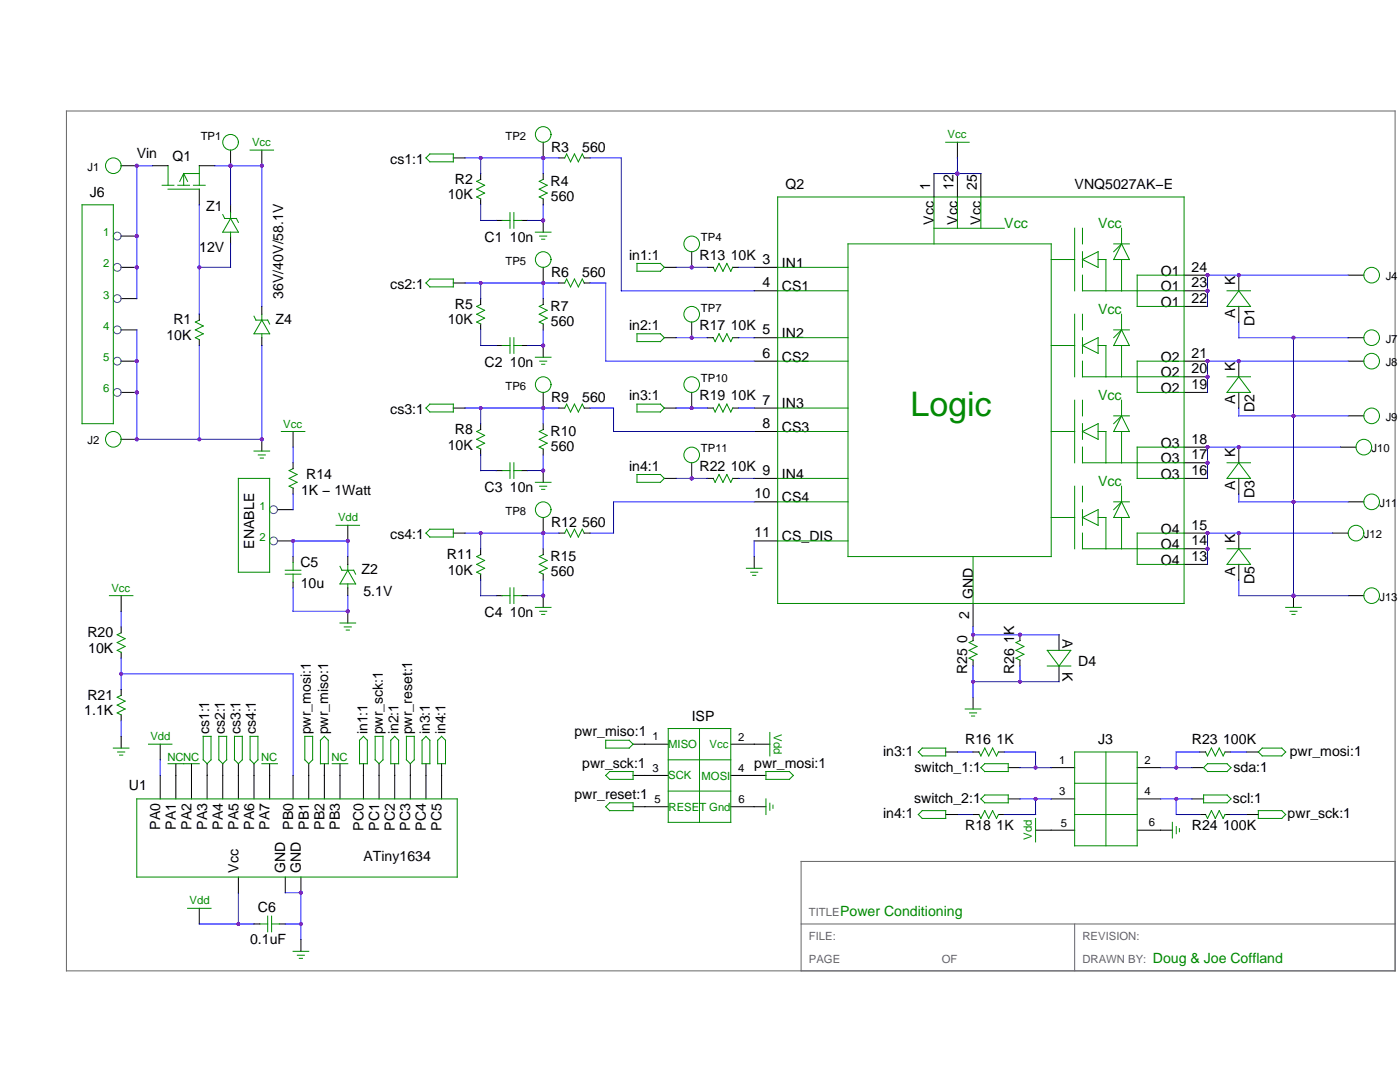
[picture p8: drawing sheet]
<svg xmlns="http://www.w3.org/2000/svg" width="279mm" height="216mm" viewBox="0 0 279 216" stroke-linecap="round" stroke-linejoin="round" font-family="sans-serif">
<path d="M13.3 22.1h265.1v171.6h-265.1zM278.4 171.9h-118.5v21.8M159.9 184.4h118.5M214.5 184.4v9.3" fill="none" stroke="#666" stroke-width=".2"/>
<path d="M24.2 33.1h3.1" fill="none" stroke="#000" stroke-width=".2"/>
<circle cx="22.6" cy="33.1" r="1.56" fill="none" stroke="#008b00" stroke-width=".2"/>
<circle cx="27.3" cy="33.1" r=".39" fill="#a020f0"/>
<path d="M24.2 87.7h3.1" fill="none" stroke="#000" stroke-width=".2"/>
<circle cx="22.6" cy="87.7" r="1.56" fill="none" stroke="#008b00" stroke-width=".2"/>
<circle cx="27.3" cy="87.7" r=".39" fill="#a020f0"/>
<g fill="none" stroke="#008b00" stroke-width=".2">
<path d="M32.4 37h2.3M33.5 33.1v3.9M33.5 37.7h6.3M35.5 37h2.3M36.7 34.6l.7 1.6M36.7 34.6l-.8 1.6M36.7 34.6v2.4M36.7 34.6h3.1M38.6 37h2.3M39.8 33.1v3.9M16.4 40.9h6.2v43.6h-6.2zM44.5 42.8l.3 .8h2.4l.4 .8"/>
<path d="M46 43.6l1.6 2.7h-3.1zM46 42.4v1.2M46 46.3v.8M39.8 63.9l-.8 .4 1.6 .7-1.6 .8 1.6 .8-1.6 .8 .8 .4"/>
</g>
<g fill="none" stroke="#000" stroke-width=".2">
<path d="M30.4 33.1h3.1M39.8 37.7v3.2M39.8 33.1h3.1M24.2 47.1h3.1M24.2 53.3h3.1M24.2 59.6h3.1M46 40.9v1.5M46 47.1v1.6M24.2 65.8h3.1M24.2 72.1h3.1M24.2 78.3h3.1M39.8 62.7v1.2"/>
<path d="M39.8 67.8v1.1"/>
</g>
<path d="M27.3 33.1h3.1M46 33.1v7.8M39.8 40.9v21.8M46 48.7v4.6h-6.2M39.8 68.9v18.8" fill="none" stroke="#00f" stroke-width=".2"/>
<g fill="none" stroke="#008b8b" stroke-width=".2">
<circle cx="23.4" cy="53.3" r=".78"/>
<circle cx="23.4" cy="47.1" r=".78"/>
<circle cx="23.4" cy="59.6" r=".78"/>
<circle cx="23.4" cy="72.1" r=".78"/>
<circle cx="23.4" cy="65.8" r=".78"/>
<circle cx="23.4" cy="78.3" r=".78"/>
</g>
<g fill="#a020f0">
<circle cx="27.3" cy="47.1" r=".39"/>
<circle cx="27.3" cy="53.3" r=".39"/>
<circle cx="27.3" cy="72.1" r=".39"/>
<circle cx="27.3" cy="78.3" r=".39"/>
</g>
<path d="M27.3 33.1v26.5M42.9 33.1h9.4M27.3 65.8v21.9" fill="none" stroke="#00f" stroke-width=".2"/>
<g fill="none" stroke="#008b00" stroke-width=".2">
<path d="M155.2 39.3h81.1v81.1h-81.1zM186.4 39.3v9.4M191.1 39.3v6.2M195.8 39.3v6.2M155.2 58h14M155.2 53.3h14M169.2 48.7h40.6v62.4h-40.6zM186.4 45.5h14M209.8 51.8h4.7M214.5 45.5v12.5M216 45.5v3.2M216 50.2v3.1"/>
<path d="M216 54.9v3.1h20.3M216 51.8l3.1-1.6v3.1zM219.1 51.8h1.6v6.2M222.3 48.7h3.1M223.8 48.7l1.6 3.1h-3.1zM223.8 48.7l-1.5 1.5M223.8 45.5v3.2M223.8 51.8v6.2M236.3 54.9h-9.4v6.2h9.4M155.2 72.1h14M155.2 67.4h14M209.8 68.9h4.7"/>
<path d="M214.5 62.7v12.5M214.5 79.9v12.4M216 62.7v3.1M216 67.4v3.1M216 72.1v3.1h20.3M216 79.9v3.1M216 68.9l3.1-1.5v3.1zM219.1 68.9h1.6v6.3M222.3 65.8h3.1M223.8 62.7v3.1M223.8 68.9v6.3M223.8 79.9v3.1"/>
<path d="M223.8 65.8l1.6 3.1h-3.1zM223.8 65.8l-1.5 1.6M236.3 72.1h-9.4v6.2h9.4M155.2 86.1h14M155.2 95.5h14M155.2 81.4h14M209.8 86.1h4.7M214.5 97v12.5M216 84.5v3.2M216 89.2v3.1h20.3M216 97v3.1M216 86.1l3.1-1.6v3.2z"/>
<path d="M219.1 86.1h1.6v6.2M222.3 83h3.1M223.8 86.1v6.2M223.8 97v3.1M223.8 83l1.6 3.1h-3.1zM223.8 83l-1.5 1.5M236.3 89.2h-9.4v6.3h9.4M155.2 100.1h14M155.2 107.9h14M194.2 111.1v9.3M209.8 103.3h4.7M216 101.7v3.1"/>
<path d="M216 106.4v3.1h20.3M216 103.3l3.1-1.6v3.1zM219.1 103.3h1.6v6.2M222.3 100.1h3.1M223.8 103.3v6.2M223.8 100.1l1.6 3.2h-3.1zM223.8 100.1l-1.5 1.6M236.3 106.4h-9.4v6.2h9.4"/>
</g>
<g fill="none" stroke="#000" stroke-width=".2">
<path d="M186.4 34.6v4.7M191.1 34.6v4.7M195.8 34.6v4.7M150.5 58h4.7M150.5 53.3h4.7M236.3 58h4.7M236.3 54.9h4.7M150.5 72.1h4.7M150.5 67.4h4.7M236.3 61.1h4.7M236.3 78.3h4.7M236.3 75.2h4.7"/>
<path d="M236.3 72.1h4.7M150.5 95.5h4.7M150.5 81.4h4.7M150.5 86.1h4.7M236.3 95.5h4.7M236.3 92.3h4.7M236.3 89.2h4.7M150.5 100.1h4.7M150.5 107.9h4.7M236.3 112.6h4.7M236.3 109.5h4.7M236.3 106.4h4.7"/>
<path d="M194.2 120.4v4.7"/>
</g>
<g fill="#a020f0">
<circle cx="241" cy="109.5" r=".39"/>
<circle cx="241" cy="106.4" r=".39"/>
<circle cx="241" cy="92.3" r=".39"/>
<circle cx="241" cy="89.2" r=".39"/>
<circle cx="241" cy="75.2" r=".39"/>
<circle cx="241" cy="72.1" r=".39"/>
<circle cx="241" cy="58" r=".39"/>
<circle cx="241" cy="54.9" r=".39"/>
<circle cx="191.1" cy="34.6" r=".39"/>
</g>
<path d="M50.7 63.1l.4 .8h2.3l.4 .8M52.3 63.9l1.5 2.7h-3.1zM52.3 62.7v1.2M52.3 66.6v.8M50.7 90h3.1M51.6 90.8h1.4M51.9 91.4h.7" fill="none" stroke="#008b00" stroke-width=".2"/>
<path d="M52.3 61.1v1.6M52.3 67.4v1.5M52.3 87.7v2.3" fill="none" stroke="#000" stroke-width=".2"/>
<path d="M52.3 33.1v28" fill="none" stroke="#00f" stroke-width=".2"/>
<circle cx="52.3" cy="87.7" r=".39" fill="#a020f0"/>
<path d="M92.8 31.5h18.7M95.9 31.5v3.1M134.9 53.3h6.3M147.4 53.3h3.1M52.3 68.9v18.8M134.9 67.4h6.3M147.4 67.4h3.1M134.9 95.5h6.3M134.9 81.4h6.3M147.4 95.5h3.1M147.4 81.4h3.1" fill="none" stroke="#00f" stroke-width=".2"/>
<g fill="none" stroke="#008b00" stroke-width=".2">
<path d="M95.9 35.8l-.8 .4 1.6 .8-1.6 .7 1.6 .8-1.6 .8 .8 .4M108.4 35.8l-.8 .4 1.6 .8-1.6 .7 1.6 .8-1.6 .8 .8 .4M112.7 31.5l.4-.8 .8 1.6 .7-1.6 .8 1.6 .8-1.6 .4 .8M142.3 53.3l.4 .8 .8-1.5 .8 1.5 .8-1.5 .7 1.5 .4-.8M142.3 67.4l.4 .8 .8-1.6 .8 1.6 .8-1.6 .7 1.6 .4-.8M142.3 81.4l.4 .8 .8-1.6 .8 1.6 .8-1.6 .7 1.6 .4-.8M142.3 95.5l.4 .7 .8-1.5 .8 1.5 .8-1.5 .7 1.5 .4-.7"/>
<circle cx="46" cy="28.4" r="1.56"/>
</g>
<g fill="none" stroke="#000" stroke-width=".2">
<path d="M46 29.9v3.2M95.9 34.6v1.2M95.9 39.7v1.2M108.4 34.6v1.2M108.4 39.7v1.2M111.5 31.5h1.2M116.6 31.5h1.2M141.2 53.3h1.1M146.2 53.3h1.2M141.2 67.4h1.1M146.2 67.4h1.2M141.2 81.4h1.1"/>
<path d="M141.2 95.5h1.1M146.2 81.4h1.2M146.2 95.5h1.2"/>
</g>
<circle cx="46" cy="33.1" r=".39" fill="#a020f0"/>
<path d="M49.9 29.9h4.7M58.5 93.5l-.8 .4 1.6 .8-1.6 .8 1.6 .7-1.6 .8 .8 .4M67.9 113l.3 .8h2.4l.4 .8M69.4 113.8l1.6 2.7h-3.1zM69.4 112.6v1.2M69.4 116.5v.8M24.2 126.3l-.8 .4 1.6 .7-1.6 .8 1.6 .8-1.6 .8 .8 .4M24.2 138.7l-.8 .4 1.6 .8-1.6 .8 1.6 .8-1.6 .8 .8 .3" fill="none" stroke="#008b00" stroke-width=".2"/>
<path d="M52.3 29.9v3.2M58.5 92.3v1.2M58.5 97.4v1.2M69.4 111.1v1.5M69.4 117.3v1.6M24.2 125.1v1.2M24.2 130.2v1.1M24.2 137.6v1.1M24.2 142.6v1.2" fill="none" stroke="#000" stroke-width=".2"/>
<path d="M69.4 107.9v3.2M69.4 118.9v3.1M24.2 134.5h34.3v20.2M24.2 143.8v3.1" fill="none" stroke="#00f" stroke-width=".2"/>
<circle cx="52.3" cy="33.1" r=".39" fill="#a020f0"/>
<path d="M69.4 104.8v3.1" fill="none" stroke="#000" stroke-width=".2"/>
<path d="M67.1 104.8h4.7" fill="none" stroke="#008b00" stroke-width=".2"/>
<circle cx="69.4" cy="107.9" r=".39" fill="#a020f0"/>
<path d="M138 50.2v3.1M58.5 86.1v3.1M58.5 111.1v1.1M58.5 116.1v1.2M32 148.5v3.1M39.8 181.2v3.2" fill="none" stroke="#000" stroke-width=".2"/>
<g fill="none" stroke="#008b00" stroke-width=".2">
<path d="M56.2 86.1h4.6M56.9 114.6h3.2M56.9 113.8h3.2M58.5 112.2v1.6M58.5 114.6v1.5M29.6 148.5h4.7M37.4 181.2h4.7"/>
<circle cx="138" cy="48.7" r="1.56"/>
</g>
<path d="M58.5 117.3v4.7h10.9M69.4 107.9h-10.9v3.2M24.2 122v3.1M24.2 131.3v6.3M47.6 178.1v6.3M39.8 184.4h10.9" fill="none" stroke="#00f" stroke-width=".2"/>
<circle cx="138" cy="53.3" r=".39" fill="#a020f0"/>
<path d="M108.4 28.4v3.1" fill="none" stroke="#000" stroke-width=".2"/>
<circle cx="108.4" cy="26.8" r="1.56" fill="none" stroke="#008b00" stroke-width=".2"/>
<circle cx="108.4" cy="31.5" r=".39" fill="#a020f0"/>
<path d="M138 64.3v3.1" fill="none" stroke="#000" stroke-width=".2"/>
<circle cx="138" cy="62.7" r="1.56" fill="none" stroke="#008b00" stroke-width=".2"/>
<circle cx="138" cy="67.4" r=".39" fill="#a020f0"/>
<path d="M138 78.3v3.1" fill="none" stroke="#000" stroke-width=".2"/>
<circle cx="138" cy="76.7" r="1.56" fill="none" stroke="#008b00" stroke-width=".2"/>
<circle cx="138" cy="81.4" r=".39" fill="#a020f0"/>
<path d="M138 92.3v3.2" fill="none" stroke="#000" stroke-width=".2"/>
<circle cx="138" cy="90.8" r="1.56" fill="none" stroke="#008b00" stroke-width=".2"/>
<circle cx="138" cy="95.5" r=".39" fill="#a020f0"/>
<path d="M269.1 54.9h3.1M269.1 67.4h3.1M269.1 72.1h3.1M267.5 89.2h3.1M269.1 83h3.1M258.1 118.9v2.3M265.9 106.4h3.2M269.1 118.9h3.1M269.1 100.1h3.1" fill="none" stroke="#000" stroke-width=".2"/>
<g fill="none" stroke="#008b00" stroke-width=".2">
<path d="M256.6 121.2h3.1M257.4 122h1.4M257.8 122.6h.7"/>
<circle cx="273.7" cy="54.9" r="1.56"/>
<circle cx="273.7" cy="67.4" r="1.56"/>
<circle cx="273.7" cy="72.1" r="1.56"/>
<circle cx="272.2" cy="89.2" r="1.56"/>
<circle cx="273.7" cy="83" r="1.56"/>
<circle cx="270.6" cy="106.4" r="1.56"/>
<circle cx="273.7" cy="118.9" r="1.56"/>
<circle cx="273.7" cy="100.1" r="1.56"/>
</g>
<path d="M269.1 54.9h-28.1v6.2M269.1 72.1h-28.1v6.2M267.5 89.2h-26.5v6.3M265.9 106.4h-24.9v6.2" fill="none" stroke="#00f" stroke-width=".2"/>
<circle cx="258.1" cy="118.9" r=".39" fill="#a020f0"/>
<path d="M27.3 87.7h25" fill="none" stroke="#00f" stroke-width=".2"/>
<g fill="none" stroke="#000" stroke-width=".2">
<path d="M32 154.7v4.7M35.1 154.7v4.7M38.2 154.7v4.7M41.3 154.7v4.7M44.5 154.7v4.7M47.6 154.7v4.7M50.7 154.7v4.7M53.8 154.7v4.7M58.5 154.7v4.7M61.6 154.7v4.7M64.7 154.7v4.7M67.9 154.7v4.7"/>
<path d="M72.5 154.7v4.7M75.7 154.7v4.7M78.8 154.7v4.7M81.9 154.7v4.7M85 154.7v4.7M88.1 154.7v4.7M47.6 175v3.1M56.9 175v3.1M60.1 175v3.1"/>
</g>
<path d="M27.3 159.4h63.9v15.6h-63.9z" fill="none" stroke="#008b00" stroke-width=".2"/>
<circle cx="60.1" cy="178.1" r=".39" fill="#a020f0"/>
<path d="M56.9 178.1h3.2v9.4M56.9 184.4h3.2" fill="none" stroke="#00f" stroke-width=".2"/>
<g fill="none" stroke="#000" stroke-width=".2">
<path d="M69.4 122v2.3M194.2 139.1v2.4M61.6 152.4v2.3M64.7 152.4v2.3M75.7 152.4v2.3M81.9 152.4v2.3M126.3 148.5h7.1M126.3 154.7h7.1M145.8 148.5h7.8M145.8 154.7h7.1M126.3 161h7.1M145.8 161h7.1"/>
<path d="M50.7 184.4h1.2M55.8 184.4h1.1M60.1 187.5v2.3"/>
</g>
<g fill="none" stroke="#008b00" stroke-width=".2">
<path d="M67.9 124.3h3.1M68.7 125.1h1.4M69.1 125.7h.6M60.8 146.9h1.6v4.7l-.8 .8-.8-.8zM64.7 146.9l.8 .8v4.7h-1.5v-4.7zM74.9 146.9h1.5v4.7l-.7 .8-.8-.8zM81.1 146.9h1.6v4.7l-.8 .8-.8-.8zM120.9 147.7h4.7l.7 .8-.7 .8h-4.7zM121.7 154h4.6v1.5h-4.6l-.8-.8zM133.4 151.6h12.4M133.4 157.9h12.4M133.4 145.4h12.4v18.7h-12.4z"/>
<path d="M139.6 145.4v18.7M152.9 154h4.6l.8 .7-.8 .8h-4.6zM152.9 159.4v3.1M153.6 146.2v4.6M192.6 141.5h3.2M193.5 142.3h1.4M193.9 142.9h.6M120.9 161l.8-.8h4.6v1.6h-4.6zM153.6 160.3v1.4M154.3 160.7v.6M51.9 184.4h1.5M53.4 182.8v3.1"/>
<path d="M54.2 182.8v3.1M54.2 184.4h1.6M58.5 189.8h3.1M59.4 190.6h1.4M59.7 191.2h.7"/>
</g>
<circle cx="69.4" cy="122" r=".39" fill="#a020f0"/>
<path d="M55.4 101.7h3.1M55.4 107.9h3.1M24.2 146.9v2.4" fill="none" stroke="#000" stroke-width=".2"/>
<path d="M47.6 95.5h6.2v18.7h-6.2zM22.6 149.3h3.1M23.5 150.1h1.4M23.9 150.7h.6" fill="none" stroke="#008b00" stroke-width=".2"/>
<g fill="none" stroke="#008b8b" stroke-width=".2">
<circle cx="54.6" cy="101.7" r=".78"/>
<circle cx="54.6" cy="107.9" r=".78"/>
</g>
<circle cx="58.5" cy="107.9" r=".39" fill="#a020f0"/>
<path d="M95.9 40.9v3.1M58.5 98.6v3.1M150.5 107.9v3.2M32 151.6v3.1" fill="none" stroke="#00f" stroke-width=".2"/>
<g fill="none" stroke="#000" stroke-width=".2">
<path d="M108.4 44v2.3M132.6 53.3h2.3M24.2 118.9v3.1M150.5 111.1v2.3M35.1 152.4v2.3M38.2 152.4v2.3M41.3 152.4v2.3M44.5 152.4v2.3M47.6 152.4v2.3M50.7 152.4v2.3M53.8 152.4v2.3M67.9 152.4v2.3"/>
<path d="M72.5 152.4v2.3M78.8 152.4v2.3M85 152.4v2.3M88.1 152.4v2.3M201.2 153.2h2.4M201.2 159.4h2.4M209.8 153.2h4.7M209.8 159.4h4.7M226.9 153.2h4.7M226.9 159.4h4.7M237.9 153.2h2.3M237.9 159.4h2.3"/>
<path d="M206.7 165.6h7.8M226.9 165.6h7.1"/>
</g>
<g fill="none" stroke="#008b00" stroke-width=".2">
<path d="M106.8 46.3h3.2M107.7 47.1h1.4M108.1 47.7h.6M127.1 52.6h4.7l.8 .7-.8 .8h-4.7zM21.8 118.9h4.7M149 113.4h3.1M149.8 114.2h1.4M150.2 114.8h.6M33.5 152.4h6.3M40.6 146.9h1.5v4.7l-.8 .8-.7-.8zM43.7 146.9h1.5v4.7l-.7 .8-.8-.8zM46.8 146.9h1.6v4.7l-.8 .8-.8-.8z"/>
<path d="M49.9 146.9h1.6v4.7l-.8 .8-.8-.8zM52.3 152.4h3.1M66.3 152.4h3.1M72.5 146.9l.8 .8v4.7h-1.5v-4.7zM78.8 146.9l.7 .8v4.7h-1.5v-4.7zM85 146.9l.8 .8v4.7h-1.6v-4.7zM88.1 146.9l.8 .8v4.7h-1.6v-4.7zM196.5 152.4h4.7v1.6h-4.7l-.7-.8zM196.5 158.6h4.7v1.6h-4.7l-.7-.8zM214.5 156.3h12.4M214.5 150.1h12.4v18.7h-12.4zM220.7 150.1v18.7"/>
<path d="M240.2 158.6h4.7l.8 .8-.8 .8h-4.7zM241 152.4h3.9l.8 .8-.8 .8h-3.9l-.8-.8zM206.7 163.3v4.7M214.5 162.5h12.4M234 164.1v3.1M234.7 164.9v1.5M235.4 165.3v.7"/>
</g>
<circle cx="108.4" cy="44" r=".39" fill="#a020f0"/>
<g fill="none" stroke="#000" stroke-width=".2">
<path d="M90.5 31.5h2.3M191.1 28.4v3.1M95.9 59.6v1.2M99 44h1.2M104.1 44h1.2M108.4 53.3v3.2M108.4 59.6v1.2M111.5 56.5h1.2M116.6 56.5h1.2M95.9 64.7v1.1M108.4 64.7v1.1M132.6 67.4h2.3"/>
<path d="M132.6 81.4h2.3M132.6 95.5h2.3"/>
</g>
<g fill="none" stroke="#008b00" stroke-width=".2">
<path d="M85.8 30.7h4.7v1.6h-4.7l-.8-.8zM188.7 28.4h4.7M100.2 44h1.6M101.8 42.4v3.1M102.6 42.4v3.1M102.6 44h1.5M112.7 56.5l.4-.8 .8 1.5 .7-1.5 .8 1.5 .8-1.5 .4 .8M95.9 60.8l-.8 .3 1.6 .8-1.6 .8 1.6 .8-1.6 .8 .8 .4M108.4 60.8l-.8 .3 1.6 .8-1.6 .8 1.6 .8-1.6 .8 .8 .4M127.1 66.6h4.7l.8 .8-.8 .8h-4.7zM127.1 80.6h4.7l.8 .8-.8 .8h-4.7zM127.1 94.7h4.7l.8 .8-.8 .7h-4.7z"/>
<circle cx="108.4" cy="51.8" r="1.56"/>
</g>
<path d="M108.4 31.5v3.1M124 31.5v26.5h26.5M186.4 34.6h9.4M191.1 31.5v3.1M92.8 56.5h18.7M95.9 44h3.1M95.9 56.5v3.1M108.4 40.9v3.1h-3.1M120.9 56.5v15.6M122.4 86.1h28.1M117.8 106.4h4.6" fill="none" stroke="#00f" stroke-width=".2"/>
<circle cx="108.4" cy="56.5" r=".39" fill="#a020f0"/>
<path d="M95.9 65.8v3.1" fill="none" stroke="#00f" stroke-width=".2"/>
<path d="M108.4 68.9v2.4" fill="none" stroke="#000" stroke-width=".2"/>
<path d="M106.8 71.3h3.2M107.7 72.1h1.4M108.1 72.7h.6" fill="none" stroke="#008b00" stroke-width=".2"/>
<circle cx="108.4" cy="68.9" r=".39" fill="#a020f0"/>
<path d="M90.5 56.5h2.3M99 68.9h1.2M104.1 68.9h1.2M95.9 109.5v1.2M95.9 114.6v1.1M108.4 103.3v3.1M108.4 109.5v1.2M108.4 114.6v1.1M111.5 106.4h1.2M116.6 106.4h1.2" fill="none" stroke="#000" stroke-width=".2"/>
<g fill="none" stroke="#008b00" stroke-width=".2">
<path d="M85.8 55.7h4.7v1.5h-4.7l-.8-.7zM100.2 68.9h1.6M101.8 67.4v3.1M102.6 67.4v3.1M102.6 68.9h1.5M95.9 110.7l-.8 .4 1.6 .7-1.6 .8 1.6 .8-1.6 .8 .8 .4M108.4 110.7l-.8 .4 1.6 .7-1.6 .8 1.6 .8-1.6 .8 .8 .4M112.7 106.4l.4-.8 .8 1.6 .7-1.6 .8 1.6 .8-1.6 .4 .8"/>
<circle cx="108.4" cy="101.7" r="1.56"/>
</g>
<path d="M108.4 56.5v3.1M95.9 68.9h3.1M108.4 65.8v3.1h-3.1M92.8 106.4h18.7M95.9 106.4v3.1" fill="none" stroke="#00f" stroke-width=".2"/>
<circle cx="108.4" cy="106.4" r=".39" fill="#a020f0"/>
<path d="M95.9 115.7v3.2" fill="none" stroke="#00f" stroke-width=".2"/>
<path d="M108.4 118.9v2.3" fill="none" stroke="#000" stroke-width=".2"/>
<path d="M106.8 121.2h3.2M107.7 122h1.4M108.1 122.6h.6" fill="none" stroke="#008b00" stroke-width=".2"/>
<circle cx="108.4" cy="118.9" r=".39" fill="#a020f0"/>
<path d="M108.4 78.3v3.1M95.9 84.5v1.2M95.9 89.6v1.2M108.4 84.5v1.2M108.4 89.6v1.2M90.5 106.4h2.3M99 118.9h1.2M104.1 118.9h1.2" fill="none" stroke="#000" stroke-width=".2"/>
<g fill="none" stroke="#008b00" stroke-width=".2">
<path d="M95.9 85.7l-.8 .4 1.6 .8-1.6 .8 1.6 .7-1.6 .8 .8 .4M108.4 85.7l-.8 .4 1.6 .8-1.6 .8 1.6 .7-1.6 .8 .8 .4M85 106.4l.8-.8h4.7v1.6h-4.7zM100.2 118.9h1.6M101.8 117.3v3.1M102.6 117.3v3.1M102.6 118.9h1.5"/>
<circle cx="108.4" cy="76.7" r="1.56"/>
</g>
<path d="M92.8 81.4h18.7M95.9 81.4v3.1M95.9 118.9h3.1M108.4 106.4v3.1M108.4 115.7v3.2h-3.1" fill="none" stroke="#00f" stroke-width=".2"/>
<circle cx="108.4" cy="81.4" r=".39" fill="#a020f0"/>
<path d="M95.9 90.8v3.1" fill="none" stroke="#00f" stroke-width=".2"/>
<path d="M108.4 93.9v2.3" fill="none" stroke="#000" stroke-width=".2"/>
<path d="M106.8 96.2h3.2M107.7 97h1.4M108.1 97.6h.6" fill="none" stroke="#008b00" stroke-width=".2"/>
<circle cx="108.4" cy="93.9" r=".39" fill="#a020f0"/>
<g fill="none" stroke="#000" stroke-width=".2">
<path d="M247.2 54.9v3.1M247.2 61.1v3.2M90.5 81.4h2.3M99 93.9h1.2M104.1 93.9h1.2M111.5 81.4h1.2M116.6 81.4h1.2M188.7 150.1h2.4M194.2 150.1h1.2M199.3 150.1h1.1M239.4 150.1h1.2M244.5 150.1h1.2"/>
<path d="M248.8 150.1h2.3M188.7 162.5h2.4M194.2 162.5h1.2M199.3 162.5h1.1M239.4 162.5h1.2M244.5 162.5h1.2M248.8 162.5h2.3"/>
</g>
<g fill="none" stroke="#008b00" stroke-width=".2">
<path d="M244.9 58h4.7M247.2 58l2.4 3.1h-4.7zM85.8 80.6h4.7v1.6h-4.7l-.8-.8zM100.2 93.9h1.6M101.8 92.3v3.2M102.6 92.3v3.2M102.6 93.9h1.5M112.7 81.4l.4-.8 .8 1.6 .7-1.6 .8 1.6 .8-1.6 .4 .8M184.1 149.3h4.6v1.5h-4.6l-.8-.7zM195.4 150.1l.4 .7 .7-1.5 .8 1.5 .8-1.5 .8 1.5 .4-.7M240.6 150.1l.4 .7 .8-1.5 .7 1.5 .8-1.5 .8 1.5 .4-.7M251.1 150.1l.8-.8h3.9l.8 .8-.8 .7h-3.9z"/>
<path d="M184.1 161.8h4.6v1.5h-4.6l-.8-.8zM195.4 162.5l.4 .8 .7-1.5 .8 1.5 .8-1.5 .8 1.5 .4-.8M240.6 162.5l.4 .8 .8-1.5 .7 1.5 .8-1.5 .8 1.5 .4-.8M251.1 161.8h4.7l.8 .7-.8 .8h-4.7z"/>
</g>
<g fill="none" stroke="#00f" stroke-width=".2">
<path d="M117.8 31.5h6.2M117.8 56.5h3.1M120.9 72.1h29.6M247.2 64.3v3.1h21.9M258.1 67.4v51.5M58.5 89.2v3.1M95.9 93.9h3.1M108.4 81.4v3.1M108.4 90.8v3.1h-3.1M117.8 81.4h4.6v4.7M247.2 98.6v1.5h21.9M247.2 81.4v1.6h21.9"/>
<path d="M150.5 100.1h-28.1v6.3M247.2 115.7v3.2h21.9M191.1 150.1h3.1M200.4 150.1h6.3v3.1M203.6 153.2h6.2M203.6 159.4h6.2M206.7 159.4v3.1h-6.3M231.6 153.2h6.3M231.6 159.4h6.3M234.7 159.4v3.1h4.7M239.4 150.1h-4.7v3.1M245.7 150.1h3.1"/>
<path d="M191.1 162.5h3.1M245.7 162.5h3.1"/>
</g>
<circle cx="247.2" cy="54.9" r=".39" fill="#a020f0"/>
<path d="M247.2 72.1v3.1M247.2 78.3v3.1" fill="none" stroke="#000" stroke-width=".2"/>
<path d="M244.9 75.2h4.7M247.2 75.2l2.4 3.1h-4.7z" fill="none" stroke="#008b00" stroke-width=".2"/>
<circle cx="247.2" cy="72.1" r=".39" fill="#a020f0"/>
<path d="M247.2 89.2v3.1M247.2 95.5v3.1" fill="none" stroke="#000" stroke-width=".2"/>
<path d="M244.9 92.3h4.7M247.2 92.3l2.4 3.2h-4.7z" fill="none" stroke="#008b00" stroke-width=".2"/>
<circle cx="247.2" cy="89.2" r=".39" fill="#a020f0"/>
<path d="M247.2 106.4v3.1M247.2 112.6v3.1" fill="none" stroke="#000" stroke-width=".2"/>
<path d="M244.9 109.5h4.7M247.2 109.5l2.4 3.1h-4.7z" fill="none" stroke="#008b00" stroke-width=".2"/>
<circle cx="247.2" cy="106.4" r=".39" fill="#a020f0"/>
<path d="M203.6 126.7v1.1M203.6 131.7v1.2M211.4 126.7v3.1M211.4 132.9v3.1" fill="none" stroke="#000" stroke-width=".2"/>
<path d="M203.6 127.8l-.8 .4 1.5 .8-1.5 .8 1.5 .8-1.5 .7 .8 .4M209 132.9h4.7M209 129.8h4.7l-2.3 3.1z" fill="none" stroke="#008b00" stroke-width=".2"/>
<circle cx="203.6" cy="126.7" r=".39" fill="#a020f0"/>
<path d="M194.2 127.8l-.8 .4 1.6 .8-1.6 .8 1.6 .8-1.6 .7 .8 .4" fill="none" stroke="#008b00" stroke-width=".2"/>
<path d="M194.2 126.7v1.1M194.2 131.7v1.2" fill="none" stroke="#000" stroke-width=".2"/>
<circle cx="194.2" cy="126.7" r=".39" fill="#a020f0"/>
<path d="M194.2 125.1v1.6h17.2M194.2 132.9v6.2M194.2 136h17.2M203.6 132.9v3.1" fill="none" stroke="#00f" stroke-width=".2"/>
<g fill="#a020f0">
<circle cx="27.3" cy="33.1" r=".39"/>
<circle cx="27.3" cy="87.7" r=".39"/>
<circle cx="39.8" cy="53.3" r=".39"/>
<circle cx="39.8" cy="87.7" r=".39"/>
<circle cx="46" cy="33.1" r=".39"/>
<circle cx="27.3" cy="47.1" r=".39"/>
<circle cx="27.3" cy="53.3" r=".39"/>
<circle cx="27.3" cy="72.1" r=".39"/>
<circle cx="27.3" cy="78.3" r=".39"/>
<circle cx="52.3" cy="33.1" r=".39"/>
<circle cx="241" cy="109.5" r=".39"/>
<circle cx="241" cy="106.4" r=".39"/>
<circle cx="241" cy="92.3" r=".39"/>
<circle cx="241" cy="89.2" r=".39"/>
<circle cx="241" cy="75.2" r=".39"/>
<circle cx="241" cy="72.1" r=".39"/>
<circle cx="241" cy="58" r=".39"/>
<circle cx="241" cy="54.9" r=".39"/>
<circle cx="191.1" cy="34.6" r=".39"/>
<circle cx="52.3" cy="87.7" r=".39"/>
<circle cx="95.9" cy="31.5" r=".39"/>
<circle cx="108.4" cy="31.5" r=".39"/>
<circle cx="138" cy="53.3" r=".39"/>
<circle cx="138" cy="67.4" r=".39"/>
<circle cx="138" cy="81.4" r=".39"/>
<circle cx="138" cy="95.5" r=".39"/>
<circle cx="69.4" cy="122" r=".39"/>
<circle cx="69.4" cy="107.9" r=".39"/>
<circle cx="24.2" cy="134.5" r=".39"/>
<circle cx="58.5" cy="107.9" r=".39"/>
<circle cx="47.6" cy="184.4" r=".39"/>
<circle cx="247.2" cy="106.4" r=".39"/>
<circle cx="247.2" cy="89.2" r=".39"/>
<circle cx="247.2" cy="72.1" r=".39"/>
<circle cx="247.2" cy="54.9" r=".39"/>
<circle cx="258.1" cy="118.9" r=".39"/>
<circle cx="60.1" cy="178.1" r=".39"/>
<circle cx="60.1" cy="184.4" r=".39"/>
<circle cx="108.4" cy="44" r=".39"/>
<circle cx="95.9" cy="56.5" r=".39"/>
<circle cx="108.4" cy="56.5" r=".39"/>
<circle cx="108.4" cy="68.9" r=".39"/>
<circle cx="95.9" cy="106.4" r=".39"/>
<circle cx="108.4" cy="106.4" r=".39"/>
<circle cx="108.4" cy="118.9" r=".39"/>
<circle cx="95.9" cy="81.4" r=".39"/>
<circle cx="108.4" cy="81.4" r=".39"/>
<circle cx="108.4" cy="93.9" r=".39"/>
<circle cx="206.7" cy="153.2" r=".39"/>
<circle cx="206.7" cy="159.4" r=".39"/>
<circle cx="234.7" cy="153.2" r=".39"/>
<circle cx="234.7" cy="159.4" r=".39"/>
<circle cx="258.1" cy="67.4" r=".39"/>
<circle cx="258.1" cy="83" r=".39"/>
<circle cx="258.1" cy="100.1" r=".39"/>
<circle cx="203.6" cy="126.7" r=".39"/>
<circle cx="194.2" cy="126.7" r=".39"/>
<circle cx="194.2" cy="136" r=".39"/>
<circle cx="203.6" cy="136" r=".39"/>
</g>
<text font-size="6.8" fill="#008b00" x="181.7" y="83">Logic</text>
<g font-size="2.8">
<text x="27.3" y="31.5">Vin</text>
<text x="34.5" y="32">Q1</text>
<text x="77.9" y="32.7">cs1:1</text>
<text x="110" y="30.3">R3</text>
<text x="116.2" y="30.3">560</text>
<text x="17.9" y="39.3">J6</text>
<text x="89.4" y="39.8">10K</text>
<text x="90.8" y="36.7">R2</text>
<text x="109.9" y="37.1">R4</text>
<text x="109.9" y="40.1">560</text>
<text x="156.8" y="37.7">Q2</text>
<text x="185.6" y="37.8" transform="rotate(-90 185.6 37.8)">1</text>
<text x="190.3" y="37.8" transform="rotate(-90 190.3 37.8)">12</text>
<text x="195" y="37.8" transform="rotate(-90 195 37.8)">25</text>
<text x="214.5" y="37.7">VNQ5027AK−E</text>
<text x="41.2" y="42.1">Z1</text>
<text x="186.4" y="44.9" transform="rotate(-90 186.4 44.9)">Vcc</text>
<text x="191.1" y="44.9" transform="rotate(-90 191.1 44.9)">Vcc</text>
<text x="195.8" y="44.9" transform="rotate(-90 195.8 44.9)">Vcc</text>
<text x="39.8" y="50.2">12V</text>
<text x="96.7" y="48.3">C1 10n</text>
<text x="125.6" y="51.8">in1:1</text>
<text x="139.6" y="51.8">R13 10K</text>
<text x="152.2" y="52.6">3</text>
<text x="156.1" y="53.4">IN1</text>
<text x="56.5" y="59.6" transform="rotate(-90 56.5 59.6)">36V/40V/58.1V</text>
<text x="77.9" y="57.7">cs2:1</text>
<text x="110" y="55.3">R6</text>
<text x="116.2" y="55.3">560</text>
<text x="152.2" y="57.3">4</text>
<text x="156.1" y="58.1">CS1</text>
<text x="231.7" y="58.1">O1</text>
<text x="231.7" y="55">O1</text>
<text x="237.8" y="57.3">23</text>
<text x="237.8" y="54.2">24</text>
<text x="246.5" y="56.9" transform="rotate(-90 246.5 56.9)">K</text>
<text x="34.6" y="64.7">R1</text>
<text x="55" y="64.7">Z4</text>
<text x="89.4" y="64.7">10K</text>
<text x="90.8" y="61.6">R5</text>
<text x="109.9" y="62">R7</text>
<text x="109.9" y="65.1">560</text>
<text x="125.6" y="65.8">in2:1</text>
<text x="139.6" y="65.8">R17 10K</text>
<text x="231.7" y="61.2">O1</text>
<text x="237.8" y="60.4">22</text>
<text x="246.5" y="63.4" transform="rotate(-90 246.5 63.4)">A</text>
<text x="250.3" y="65.1" transform="rotate(-90 250.3 65.1)">D1</text>
<text x="33.2" y="67.9">10K</text>
<text x="152.2" y="66.7">5</text>
<text x="152.2" y="71.4">6</text>
<text x="156.1" y="67.5">IN2</text>
<text x="237.8" y="71.4">21</text>
<text x="96.7" y="73.2">C2 10n</text>
<text x="156.1" y="72.1">CS2</text>
<text x="231.7" y="75.3">O2</text>
<text x="231.7" y="72.1">O2</text>
<text x="237.8" y="77.6">19</text>
<text x="237.8" y="74.5">20</text>
<text x="246.5" y="74" transform="rotate(-90 246.5 74)">K</text>
<text x="77.9" y="82.6">cs3:1</text>
<text x="110" y="80.3">R9</text>
<text x="116.2" y="80.3">560</text>
<text x="125.6" y="79.9">in3:1</text>
<text x="139.6" y="79.9">R19 10K</text>
<text x="152.2" y="80.7">7</text>
<text x="156.1" y="81.5">IN3</text>
<text x="231.7" y="78.4">O2</text>
<text x="246.5" y="80.6" transform="rotate(-90 246.5 80.6)">A</text>
<text x="250.3" y="82.3" transform="rotate(-90 250.3 82.3)">D2</text>
<text x="89.4" y="89.7">10K</text>
<text x="90.8" y="86.6">R8</text>
<text x="109.9" y="87">R10</text>
<text x="152.2" y="85.4">8</text>
<text x="156.1" y="86.2">CS3</text>
<text x="231.7" y="89.3">O3</text>
<text x="237.8" y="88.5">18</text>
<text x="61.1" y="95.6">R14</text>
<text x="109.9" y="90">560</text>
<text x="125.6" y="93.9">in4:1</text>
<text x="139.6" y="93.9">R22 10K</text>
<text x="152.2" y="94.8">9</text>
<text x="156.1" y="95.5">IN4</text>
<text x="231.7" y="95.5">O3</text>
<text x="231.7" y="92.4">O3</text>
<text x="237.8" y="94.8">16</text>
<text x="237.8" y="91.6">17</text>
<text x="246.5" y="91.2" transform="rotate(-90 246.5 91.2)">K</text>
<text x="60.1" y="98.7">1K − 1Watt</text>
<text x="96.7" y="98.2">C3 10n</text>
<text x="150.6" y="99.4">10</text>
<text x="156.1" y="100.2">CS4</text>
<text x="246.5" y="97.7" transform="rotate(-90 246.5 97.7)">A</text>
<text x="250.3" y="99.4" transform="rotate(-90 250.3 99.4)">D3</text>
<text x="77.9" y="107.6">cs4:1</text>
<text x="110" y="105.2">R12 560</text>
<text x="150.6" y="107.2">11</text>
<text x="231.7" y="106.5">O4</text>
<text x="237.8" y="105.7">15</text>
<text x="50.7" y="109.5" transform="rotate(-90 50.7 109.5)">ENABLE</text>
<text x="60" y="113.1">C5</text>
<text x="89.2" y="111.5">R11</text>
<text x="109.9" y="111.9">R15</text>
<text x="156.1" y="108">CS_DIS</text>
<text x="231.7" y="112.7">O4</text>
<text x="231.7" y="109.6">O4</text>
<text x="237.8" y="111.9">13</text>
<text x="237.8" y="108.8">14</text>
<text x="246.5" y="108.3" transform="rotate(-90 246.5 108.3)">K</text>
<text x="60" y="117.3">10u</text>
<text x="72.1" y="114.6">Z2</text>
<text x="72.5" y="118.9">5.1V</text>
<text x="89.4" y="114.7">10K</text>
<text x="109.9" y="115">560</text>
<text x="194.2" y="119.6" transform="rotate(-90 194.2 119.6)">GND</text>
<text x="246.5" y="114.9" transform="rotate(-90 246.5 114.9)">A</text>
<text x="250.3" y="116.6" transform="rotate(-90 250.3 116.6)">D5</text>
<text x="96.7" y="123.1">C4 10n</text>
<text x="193.4" y="123.5" transform="rotate(-90 193.4 123.5)">2</text>
<text x="17.5" y="127.1">R20</text>
<text x="17.6" y="130.3">10K</text>
<text x="212.1" y="127.5" transform="rotate(90 212.1 127.5)">A</text>
<text x="193" y="134.5" transform="rotate(-90 193 134.5)">R25 0</text>
<text x="202.4" y="134.5" transform="rotate(-90 202.4 134.5)">R26 1K</text>
<text x="212.1" y="134.1" transform="rotate(90 212.1 134.1)">K</text>
<text x="215.2" y="132.9">D4</text>
<text x="16.8" y="142.7">1.1K</text>
<text x="17.5" y="139.6">R21</text>
<text x="138" y="143.8">ISP</text>
<text x="41.7" y="146.5" transform="rotate(-90 41.7 146.5)">cs1:1</text>
<text x="44.8" y="146.5" transform="rotate(-90 44.8 146.5)">cs2:1</text>
<text x="48" y="146.5" transform="rotate(-90 48 146.5)">cs3:1</text>
<text x="51.1" y="146.5" transform="rotate(-90 51.1 146.5)">cs4:1</text>
<text x="62" y="146.5" transform="rotate(-90 62 146.5)">pwr_mosi:1</text>
<text x="65.5" y="146.5" transform="rotate(-90 65.5 146.5)">pwr_miso:1</text>
<text x="73.3" y="146.5" transform="rotate(-90 73.3 146.5)">in1:1</text>
<text x="76.4" y="146.5" transform="rotate(-90 76.4 146.5)">pwr_sck:1</text>
<text x="79.5" y="146.5" transform="rotate(-90 79.5 146.5)">in2:1</text>
<text x="82.3" y="146.5" transform="rotate(-90 82.3 146.5)">pwr_reset:1</text>
<text x="85.8" y="146.5" transform="rotate(-90 85.8 146.5)">in3:1</text>
<text x="88.9" y="146.5" transform="rotate(-90 88.9 146.5)">in4:1</text>
<text x="114.6" y="146.9">pwr_miso:1</text>
<text x="192.6" y="148.5">R16 1K</text>
<text x="219.1" y="148.5">J3</text>
<text x="237.9" y="148.5">R23 100K</text>
<text x="116.2" y="153.2">pwr_sck:1</text>
<text x="150.5" y="153.2">pwr_mosi:1</text>
<text x="176.3" y="150.8">in3:1</text>
<text x="182.5" y="154">switch_1:1</text>
<text x="246.2" y="154">sda:1</text>
<text x="257.4" y="150.8">pwr_mosi:1</text>
<text x="25.7" y="157.7">U1</text>
<text x="114.6" y="159.4">pwr_reset:1</text>
<text x="182.4" y="160.2">switch_2:1</text>
<text x="246.1" y="160.2">scl:1</text>
<text x="32" y="165.6" transform="rotate(-90 32 165.6)">PA0</text>
<text x="35.1" y="165.6" transform="rotate(-90 35.1 165.6)">PA1</text>
<text x="38.2" y="165.6" transform="rotate(-90 38.2 165.6)">PA2</text>
<text x="41.3" y="165.6" transform="rotate(-90 41.3 165.6)">PA3</text>
<text x="44.5" y="165.6" transform="rotate(-90 44.5 165.6)">PA4</text>
<text x="47.6" y="165.6" transform="rotate(-90 47.6 165.6)">PA5</text>
<text x="50.7" y="165.6" transform="rotate(-90 50.7 165.6)">PA6</text>
<text x="53.8" y="165.6" transform="rotate(-90 53.8 165.6)">PA7</text>
<text x="58.5" y="165.6" transform="rotate(-90 58.5 165.6)">PB0</text>
<text x="61.6" y="165.6" transform="rotate(-90 61.6 165.6)">PB1</text>
<text x="64.7" y="165.6" transform="rotate(-90 64.7 165.6)">PB2</text>
<text x="67.9" y="165.6" transform="rotate(-90 67.9 165.6)">PB3</text>
<text x="72.5" y="165.7" transform="rotate(-90 72.5 165.7)">PC0</text>
<text x="75.7" y="165.7" transform="rotate(-90 75.7 165.7)">PC1</text>
<text x="78.8" y="165.7" transform="rotate(-90 78.8 165.7)">PC2</text>
<text x="81.9" y="165.7" transform="rotate(-90 81.9 165.7)">PC3</text>
<text x="85" y="165.7" transform="rotate(-90 85 165.7)">PC4</text>
<text x="88.1" y="165.7" transform="rotate(-90 88.1 165.7)">PC5</text>
<text x="176.3" y="163.3">in4:1</text>
<text x="192.6" y="165.6">R18 1K</text>
<text x="237.9" y="165.6">R24 100K</text>
<text x="257" y="163.3">pwr_sck:1</text>
<text x="72.5" y="171.9">ATiny1634</text>
<text x="47.6" y="174.2" transform="rotate(-90 47.6 174.2)">Vcc</text>
<text x="56.9" y="174.2" transform="rotate(-90 56.9 174.2)">GND</text>
<text x="60.1" y="174.2" transform="rotate(-90 60.1 174.2)">GND</text>
<text x="51.5" y="182">C6</text>
<text x="49.9" y="188.3">0.1uF</text>
</g>
<g font-size="2.8" fill="#008b00">
<text x="200.4" y="45.5">Vcc</text>
<text x="219.1" y="45.5">Vcc</text>
<text x="219.1" y="62.7">Vcc</text>
<text x="219.1" y="79.9">Vcc</text>
<text x="219.1" y="97">Vcc</text>
<text x="167.7" y="182.8">Power Conditioning</text>
<text x="230.1" y="192.2">Doug &amp; Joe Coffland</text>
</g>
<g font-size="2.3">
<text x="40.1" y="27.9">TP1</text>
<text x="100.9" y="27.9">TP2</text>
<text x="17.4" y="34.1">J1</text>
<text x="100.9" y="52.8">TP5</text>
<text x="139.9" y="48.2">TP4</text>
<text x="276.5" y="55.9">J4</text>
<text x="139.9" y="62.2">TP7</text>
<text x="276.5" y="68.4">J7</text>
<text x="100.9" y="77.8">TP6</text>
<text x="139.9" y="76.2">TP10</text>
<text x="276.5" y="73.1">J8</text>
<text x="276.5" y="84">J9</text>
<text x="17.4" y="88.7">J2</text>
<text x="139.9" y="90.3">TP11</text>
<text x="273.7" y="90.2">J10</text>
<text x="275.3" y="101.1">J11</text>
<text x="100.9" y="102.7">TP8</text>
<text x="272.2" y="107.4">J12</text>
<text x="275.3" y="119.9">J13</text>
<text x="130.2" y="147.7">1</text>
<text x="147.3" y="147.8">2</text>
<text x="130.2" y="154">3</text>
<text x="147.3" y="154">4</text>
<text x="211.4" y="152.4">1</text>
<text x="228.4" y="152.5">2</text>
<text x="130.6" y="160.3">5</text>
<text x="147.4" y="160.2">6</text>
<text x="211.4" y="158.6">3</text>
<text x="228.4" y="158.7">4</text>
<text x="211.7" y="164.9">5</text>
<text x="229.3" y="164.9">6</text>
</g>
<g font-size="2.3" fill="#008b00">
<text x="50.3" y="29.2">Vcc</text>
<text x="189.1" y="27.6">Vcc</text>
<text x="20.6" y="47.1">1</text>
<text x="20.6" y="53.3">2</text>
<text x="20.6" y="59.6">3</text>
<text x="20.6" y="65.8">4</text>
<text x="20.6" y="72.1">5</text>
<text x="20.6" y="78.3">6</text>
<text x="56.5" y="85.3">Vcc</text>
<text x="51.8" y="101.7">1</text>
<text x="51.8" y="107.9">2</text>
<text x="67.5" y="104">Vdd</text>
<text x="22.2" y="118.1">Vcc</text>
<text x="30" y="147.7">Vdd</text>
<text x="133.4" y="149.3">MISO</text>
<text x="141.6" y="149.4">Vcc</text>
<text x="154.4" y="146.5" transform="rotate(90 154.4 146.5)">Vdd</text>
<text x="33.4" y="151.8">NCNC</text>
<text x="52.1" y="151.8">NC</text>
<text x="66.2" y="151.8">NC</text>
<text x="133.4" y="155.5">SCK</text>
<text x="140" y="155.6">MOSI</text>
<text x="133.4" y="161.8">RESET Gnd</text>
<text x="205.9" y="167.6" transform="rotate(-90 205.9 167.6)">Vdd</text>
<text x="37.8" y="180.5">Vdd</text>
</g>
<g font-size="2.3" fill="#666">
<text x="161.4" y="182.8">TITLE</text>
<text x="161.4" y="187.5">FILE:</text>
<text x="216" y="187.5">REVISION:</text>
<text x="161.4" y="192.2">PAGE</text>
<text x="188" y="192.2">OF</text>
<text x="216" y="192.2">DRAWN BY:</text>
</g>
</svg>
